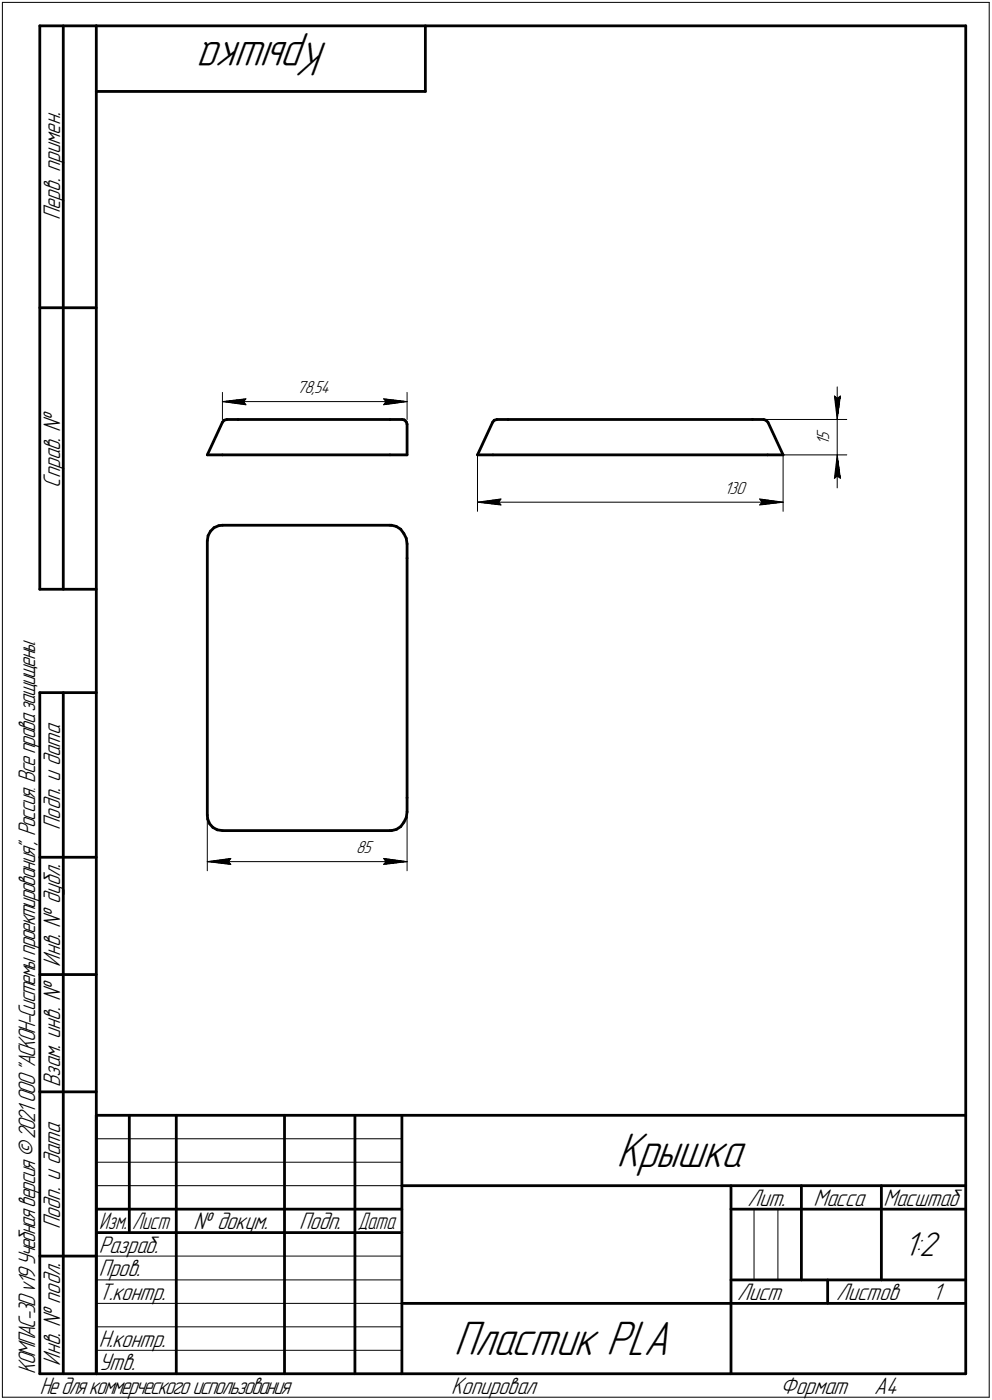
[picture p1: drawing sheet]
<svg xmlns="http://www.w3.org/2000/svg" width="211mm" height="298mm" viewBox="0 0 211 298" stroke-linecap="round" stroke-linejoin="round" font-family="sans-serif">
<g fill="none" stroke="#000" stroke-width=".59">
<path d="M8.5 5.5v120zM8.5 5.5h12zM13.5 5.5v120zM20.5 5.5v287zM20.5 5.5h185zM20.5 19.5h70zM90.5 5.5v14zM205.5 5.5v287zM8.5 65.5h12zM44.1 96.9h3.2zM47.3 96.9h35.7zM47.3 89.9l-3.2 7z"/>
<path d="M47.7 89.5l.6-.2zM47.7 89.5l-.4 .4zM48.3 89.3h2.3zM50.6 89.3h32.4zM83 96.9h3.6zM83 89.3h2.6zM85.6 89.3l.4 .1zM86 89.4l.4 .4zM86.4 89.8l.2 .5zM86.6 90.3v6.6zM101.6 96.9h3.3zM104.8 89.9l-3.2 7z"/>
<path d="M104.9 96.9h58.4zM105.2 89.5l.5-.2zM105.2 89.5l-.4 .4zM105.7 89.3h2.4zM108.1 89.3h52zM160.1 89.3h2.4zM162.5 89.3l.5 .2zM163 89.5l.4 .4zM163.3 96.9h3.3zM163.4 89.9l3.2 7zM44.1 115.1v58.5zM44.3 114l-.2 1.1z"/>
<path d="M44.8 113.1l-.5 .9zM44.8 113.1l.8-.7zM45.6 112.4l1-.5zM46.6 111.9l.7-.1zM47.3 111.8h35.7zM83 111.8h.3zM83.3 111.8l1 .3zM84.3 112.1l1 .6zM85.3 112.7l.6 .9zM85.9 113.6l.5 1zM86.4 114.6l.2 1.2zM86.6 115.8v3.1z"/>
<path d="M86.6 118.9v50.9zM8.5 125.5h12zM8.5 147.5v145zM8.5 147.5h12zM13.5 147.5v145zM44.1 173.6l.1 .8zM44.2 174.4l.4 1zM44.6 175.4l.7 .8zM45.3 176.2l.9 .5zM46.2 176.7l1.1 .2zM47.3 176.9h35.7zM83 176.9h.3z"/>
<path d="M83.3 176.9l1-.3zM84.3 176.6l1-.6zM85.9 175.1l-.6 .9zM86.4 174.1l-.5 1zM86.6 169.8v3.1zM86.6 172.9l-.2 1.2zM8.5 182.5h12zM8.5 207.5h12zM8.5 232.5h12zM20.5 237.5h185zM20.5 237.5v55zM27.5 237.5v25z"/>
<path d="M37.5 237.5v55zM60.5 237.5v55zM75.5 237.5v55zM85.5 237.5v55zM20.5 257.5h65zM85.5 252.5h120zM155.5 252.5v40zM155.5 257.5h15zM170.5 252.5v20zM170.5 257.5h35zM187.5 252.5v20zM8.5 267.5h12z"/>
<path d="M20.5 262.5h65zM85.5 277.5h70zM155.5 277.5h50zM155.5 272.5h50zM176.1 272.5v5zM8.5 292.5h12zM20.5 292.5h185z"/>
</g>
<g fill="none" stroke="#000" stroke-width=".21">
<path d="M.5 .5v297zM.5 .5h210zM210.5 .5v297zM47.3 83.6v5.7zM47.3 85.5l5-.6zM47.3 85.5l5 .7zM47.3 85.5h39.3zM51.8 85.5l.5 .7zM52.3 84.9l-.5 .6zM81.6 86.2l5-.7zM81.6 84.9l.5 .6zM81.6 84.9l5 .6z"/>
<path d="M82.1 85.5l-.5 .7zM86.6 83.6v5.7zM101.6 96.9v12zM157.6 89.3h22.6zM157.6 96.9h22.6zM166.6 96.9v12zM177.5 84.3l.6 .5zM177.5 84.3l.6 5zM178.1 84.8l.7-.5zM178.1 82.4v6.9zM178.1 96.9l-.6 5zM178.1 96.9l.7 5z"/>
<path d="M178.1 96.9v7zM178.1 89.3v7.6zM178.8 84.3l-.7 5zM101.6 106.9l5-.6zM101.6 106.9l5 .6zM101.6 106.9h65zM106.1 106.9l.5 .6zM106.6 106.3l-.5 .6zM161.6 107.5l5-.6zM161.6 106.3l.5 .6zM161.6 106.3l5 .6zM162.1 106.9l-.5 .6z"/>
<path d="M177.5 101.9l.6-.6zM178.1 101.3l.7 .6zM44.1 171.1v14.3zM86.6 171.1v14.3zM44.1 183.5l5-.7zM44.1 183.5l5 .6zM44.1 183.5h42.5zM48.6 183.5l.5 .6zM49.1 182.8l-.5 .7zM81.6 184.1l5-.6zM81.6 182.8l.5 .7zM81.6 182.8l5 .7z"/>
<path d="M82.1 183.5l-.5 .6zM20.5 247.5h65zM20.5 252.5h65zM20.5 242.5h65zM160.4 257.5v15zM165.5 257.5v15zM20.5 267.5h65zM20.5 272.5h65zM20.5 277.5h65zM.5 297.5h210zM20.5 282.5h65zM20.5 287.5h65z"/>
</g>
<g fill="#fff" stroke="#fff" stroke-width=".21">
<path d="M63.2 80.9h7.6zM63.2 81h7.6zM63.2 81.1h7.6zM63.2 81.2h7.6zM63.2 81.3h7.6zM63.2 81.4h7.6zM63.2 81.4h7.6zM63.2 81.5h7.6zM63.2 81.6h7.6zM63.2 81.7h7.6zM63.2 81.8h7.6zM63.2 81.9h7.6zM63.2 82h7.6zM63.2 82h7.6zM63.2 82.1h7.6zM63.2 82.2h7.6zM63.2 82.3h7.6zM63.2 82.4h7.6zM63.2 82.5h7.6zM63.2 82.5h7.6zM63.2 82.6h7.6zM63.2 82.7h7.6zM63.2 82.8h7.6zM63.2 82.9h7.6zM63.2 83h7.6zM63.2 83.1h7.6zM63.2 83.1h7.6zM63.2 83.2h7.6zM63.2 83.3h7.6zM63.2 83.4h7.6zM63.2 83.5h7.6zM63.2 83.6h7.6zM63.2 83.7h7.6zM63.2 83.7h7.6zM63.2 83.8h7.6zM63.2 83.9h7.6zM63.2 84h7.6zM63.2 84.1h7.6zM63.2 84.2h7.6zM63.2 84.2h7.6zM63.2 84.3h7.6zM63.2 84.4h7.6zM63.2 84.5h7.6z"/>
<path d="M81.1 84.4h.7zM81.1 84.5h1.3zM81.1 84.6h1.9zM81.1 84.7h2.6zM81.1 84.8h3.1zM81.1 84.8h3.7zM81.1 84.9h4zM81.1 85h4.2zM81.1 85.1h4.4zM81.1 85.2h4.7zM81.1 85.3h4.9zM81.1 85.3h5.1zM81.1 85.4h5.3zM81.1 85.5h5.5zM81.1 85.6h5.3zM81.1 85.7h5.2zM81.1 85.8h4.9zM81.1 85.9h4.8zM81.1 85.9h4.6zM81.1 86h4.3zM81.1 86.1h4.2zM81.1 86.2h4zM81.1 86.3h3.7zM81.1 86.4h3.1zM81.1 86.4h2.6zM81.1 86.5h1.9zM81.1 86.6h1.3zM81.1 86.7h.7z"/>
<path d="M52.2 84.4h.6zM51.6 84.5h1.2zM51 84.6h1.8zM50.4 84.7h2.4zM49.8 84.8h3zM49.1 84.8h3.7zM48.9 84.9h3.9zM48.7 85h4.1zM48.5 85.1h4.3zM48.3 85.2h4.5zM48 85.3h4.8zM47.8 85.3h5zM47.6 85.4h5.2zM47.3 85.5h5.5zM47.6 85.6h5.2zM47.8 85.7h5zM47.9 85.8h4.9zM48.2 85.9h4.6zM48.3 85.9h4.5zM48.5 86h4.3zM48.8 86.1h4zM48.9 86.2h3.9zM49.1 86.3h3.7zM49.8 86.4h3zM50.4 86.4h2.4zM51 86.5h1.8zM51.6 86.6h1.2zM52.2 86.7h.6z"/>
<path d="M75.8 178.9h3.9zM75.8 179h3.9zM75.8 179.1h3.9zM75.8 179.2h3.9zM75.8 179.2h3.9zM75.8 179.3h3.9zM75.8 179.4h3.9zM75.8 179.5h3.9zM75.8 179.6h3.9zM75.8 179.7h3.9zM75.8 179.7h3.9zM75.8 179.8h3.9zM75.8 179.9h3.9zM75.8 180h3.9zM75.8 180.1h3.9zM75.8 180.2h3.9zM75.8 180.3h3.9zM75.8 180.3h3.9zM75.8 180.4h3.9zM75.8 180.5h3.9zM75.8 180.6h3.9zM75.8 180.7h3.9zM75.8 180.8h3.9zM75.8 180.8h3.9zM75.8 180.9h3.9zM75.8 181h3.9zM75.8 181.1h3.9zM75.8 181.2h3.9zM75.8 181.3h3.9zM75.8 181.4h3.9zM75.8 181.4h3.9zM75.8 181.5h3.9zM75.8 181.6h3.9zM75.8 181.7h3.9zM75.8 181.8h3.9zM75.8 181.9h3.9zM75.8 181.9h3.9zM75.8 182h3.9zM75.8 182.1h3.9zM75.8 182.2h3.9zM75.8 182.3h3.9zM75.8 182.4h3.9z"/>
<path d="M49 182.3h.6zM48.4 182.4h1.2zM47.8 182.5h1.8zM47.2 182.5h2.4zM46.6 182.6h3zM45.9 182.7h3.7zM45.7 182.8h3.9zM45.6 182.9h4zM45.3 183h4.3zM45.1 183h4.5zM45 183.1h4.6zM44.7 183.2h4.9zM44.5 183.3h5.1zM44.4 183.4h5.2zM44.1 183.5h5.5zM44.4 183.6h5.2zM44.6 183.6h5zM44.8 183.7h4.8zM45 183.8h4.6zM45.3 183.9h4.3zM45.5 184h4.1zM45.7 184.1h3.9zM45.9 184.1h3.7zM46.6 184.2h3zM47.2 184.3h2.4zM47.8 184.4h1.8zM48.4 184.5h1.2zM49 184.6h.6z"/>
<path d="M81.1 182.3h.7zM81.1 182.4h1.3zM81.1 182.5h1.9zM81.1 182.5h2.6zM81.1 182.6h3.1zM81.1 182.7h3.7zM81.1 182.8h4zM81.1 182.9h4.2zM81.1 183h4.3zM81.1 183h4.6zM81.1 183.1h4.8zM81.1 183.2h4.9zM81.1 183.3h5.2zM81.1 183.4h5.3zM81.1 183.5h5.5zM81.1 183.6h5.3zM81.1 183.6h5.1zM81.1 183.7h4.9zM81.1 183.8h4.7zM81.1 183.9h4.4zM81.1 184h4.2zM81.1 184.1h4zM81.1 184.1h3.7zM81.1 184.2h3.1zM81.1 184.3h2.6zM81.1 184.4h1.9zM81.1 184.5h1.3zM81.1 184.6h.7z"/>
<path d="M154.2 102.4h4.9zM154.2 102.4h4.9zM154.2 102.5h4.9zM154.2 102.6h4.9zM154.2 102.7h4.9zM154.2 102.8h4.9zM154.2 102.9h4.9zM154.2 103h4.9zM154.2 103h4.9zM154.2 103.1h4.9zM154.2 103.2h4.9zM154.2 103.3h4.9zM154.2 103.4h4.9zM154.2 103.5h4.9zM154.2 103.5h4.9zM154.2 103.6h4.9zM154.2 103.7h4.9zM154.2 103.8h4.9zM154.2 103.9h4.9zM154.2 104h4.9zM154.2 104.1h4.9zM154.2 104.1h4.9zM154.2 104.2h4.9zM154.2 104.3h4.9zM154.2 104.4h4.9zM154.2 104.5h4.9zM154.2 104.6h4.9zM154.2 104.6h4.9zM154.2 104.7h4.9zM154.2 104.8h4.9zM154.2 104.9h4.9zM154.2 105h4.9zM154.2 105.1h4.9zM154.2 105.2h4.9zM154.2 105.2h4.9zM154.2 105.3h4.9zM154.2 105.4h4.9zM154.2 105.5h4.9zM154.2 105.6h4.9zM154.2 105.7h4.9zM154.2 105.7h4.9zM154.2 105.8h4.9z"/>
<path d="M106.5 105.7h.6zM105.9 105.8h1.2zM105.2 105.9h1.9zM104.6 106h2.5zM104.1 106.1h3zM103.4 106.2h3.7zM103.2 106.3h3.9zM103 106.3h4.1zM102.8 106.4h4.3zM102.6 106.5h4.5zM102.4 106.6h4.7zM102.2 106.7h4.9zM102 106.8h5.1zM101.9 106.8h5.2zM101.6 106.9h5.5zM101.9 107h5.2zM102.1 107.1h5zM102.3 107.2h4.8zM102.5 107.3h4.6zM102.8 107.4h4.3zM103 107.4h4.1zM103.2 107.5h3.9zM103.4 107.6h3.7zM104.1 107.7h3zM104.6 107.8h2.5zM105.2 107.9h1.9zM105.9 107.9h1.2zM106.5 108h.6z"/>
<path d="M161.1 105.7h.7zM161.1 105.8h1.3zM161.1 105.9h1.9zM161.1 106h2.6zM161.1 106.1h3.2zM161.1 106.2h3.7zM161.1 106.3h4zM161.1 106.3h4.2zM161.1 106.4h4.3zM161.1 106.5h4.6zM161.1 106.6h4.8zM161.1 106.7h4.9zM161.1 106.8h5.2zM161.1 106.8h5.4zM161.1 106.9h5.5zM161.1 107h5.4zM161.1 107.1h5.1zM161.1 107.2h4.9zM161.1 107.3h4.7zM161.1 107.4h4.4zM161.1 107.4h4.3zM161.1 107.5h4zM161.1 107.6h3.7zM161.1 107.7h3.2zM161.1 107.8h2.6zM161.1 107.9h1.9zM161.1 107.9h1.3zM161.1 108h.7z"/>
<path d="M173.6 91.4h3.5zM173.6 91.5h3.5zM173.6 91.6h3.5zM173.6 91.7h3.5zM173.6 91.8h3.5zM173.6 91.9h3.5zM173.6 91.9h3.5zM173.6 92h3.5zM173.6 92.1h3.5zM173.6 92.2h3.5zM173.6 92.3h3.5zM173.6 92.4h3.5zM173.6 92.5h3.5zM173.6 92.5h3.5zM173.6 92.6h3.5zM173.6 92.7h3.5zM173.6 92.8h3.5zM173.6 92.9h3.5zM173.6 93h3.5zM173.6 93h3.5zM173.6 93.1h3.5zM173.6 93.2h3.5zM173.6 93.3h3.5zM173.6 93.4h3.5zM173.6 93.5h3.5zM173.6 93.6h3.5zM173.6 93.6h3.5zM173.6 93.7h3.5zM173.6 93.8h3.5zM173.6 93.9h3.5zM173.6 94h3.5zM173.6 94.1h3.5zM173.6 94.1h3.5zM173.6 94.2h3.5zM173.6 94.3h3.5zM173.6 94.4h3.5zM173.6 94.5h3.5zM173.6 94.6h3.5zM173.6 94.7h3.5zM173.6 94.7h3.5z"/>
<path d="M177 83.8h2.4zM177 83.9h2.4zM177 84h2.4zM177 84.1h2.4zM177 84.2h2.4zM177 84.2h2.4zM177 84.3h2.4zM177 84.4h2.4zM177.1 84.5h2.2zM177.1 84.6h2.2zM177.1 84.7h2.2zM177.1 84.8h2.2zM177.1 84.8h2.2zM177.1 84.9h2.2zM177.1 85h2.2zM177.2 85.1h2zM177.2 85.2h2zM177.2 85.3h2zM177.2 85.3h2zM177.2 85.4h2zM177.2 85.5h2zM177.2 85.6h2zM177.2 85.7h2zM177.3 85.8h1.9zM177.3 85.9h1.9zM177.3 85.9h1.9zM177.3 86h1.9zM177.3 86.1h1.9zM177.3 86.2h1.9zM177.3 86.3h1.9zM177.4 86.4h1.7zM177.4 86.4h1.7zM177.4 86.5h1.7zM177.4 86.6h1.7zM177.4 86.7h1.7zM177.4 86.8h1.7zM177.4 86.9h1.7zM177.5 87h1.5zM177.5 87h1.5zM177.5 87.1h1.5zM177.5 87.2h1.5zM177.5 87.3h1.5zM177.5 87.4h1.5zM177.5 87.5h1.5zM177.5 87.5h1.4zM177.5 87.6h1.4zM177.5 87.7h1.4zM177.6 87.8h1.2zM177.6 87.9h1.2zM177.6 88h1.1zM177.7 88.1h1zM177.7 88.1h.9zM177.8 88.2h.8zM177.8 88.3h.8zM177.8 88.4h.8zM177.9 88.5h.7zM177.9 88.6h.6zM177.9 88.6h.6zM178 88.7h.4zM178 88.8h.4zM178.1 88.9h.3zM178.1 89h.2zM178.1 89.1h.2z"/>
<path d="M178.1 97.1h.2zM178.1 97.2h.2zM178.1 97.3h.3zM178 97.4h.4zM178 97.5h.4zM177.9 97.5h.6zM177.9 97.6h.6zM177.9 97.7h.7zM177.8 97.8h.8zM177.8 97.9h.8zM177.8 98h.8zM177.7 98h.9zM177.7 98.1h1zM177.6 98.2h1.1zM177.6 98.3h1.2zM177.6 98.4h1.2zM177.5 98.5h1.4zM177.5 98.6h1.4zM177.5 98.6h1.4zM177.5 98.7h1.5zM177.5 98.8h1.5zM177.5 98.9h1.5zM177.5 99h1.5zM177.5 99.1h1.5zM177.5 99.1h1.5zM177.5 99.2h1.5zM177.4 99.3h1.7zM177.4 99.4h1.7zM177.4 99.5h1.7zM177.4 99.6h1.7zM177.4 99.7h1.7zM177.4 99.7h1.7zM177.4 99.8h1.7zM177.3 99.9h1.9zM177.3 100h1.9zM177.3 100.1h1.9zM177.3 100.2h1.9zM177.3 100.2h1.9zM177.3 100.3h1.9zM177.3 100.4h1.9zM177.2 100.5h2zM177.2 100.6h2zM177.2 100.7h2zM177.2 100.8h2zM177.2 100.8h2zM177.2 100.9h2zM177.2 101h2zM177.2 101.1h2zM177.1 101.2h2.2zM177.1 101.3h2.2zM177.1 101.3h2.2zM177.1 101.4h2.2zM177.1 101.5h2.2zM177.1 101.6h2.2zM177.1 101.7h2.2zM177 101.8h2.4zM177 101.9h2.4zM177 101.9h2.4zM177 102h2.4zM177 102.1h2.4zM177 102.2h2.4zM177 102.3h2.4z"/>
</g>
<g fill="#000" stroke="#000" stroke-width=".21">
<path d="M47.3 85.5h4.5zM48 85.6h3.9zM48.6 85.7h3.4zM49.3 85.8h2.8zM49.9 85.9h2.2zM50.5 85.9h1.7zM51.1 86h1.1zM51.7 86.1h.6z"/>
<path d="M51.6 85h.7zM51 85.1h1.2zM50.2 85.2h2zM49.5 85.3h2.6zM48.8 85.3h3.2zM48.1 85.4h3.8z"/>
<path d="M81.7 85h.7zM81.8 85.1h1.3zM81.9 85.2h1.9zM82 85.3h2.5zM82 85.3h3.3zM82.1 85.4h3.8z"/>
<path d="M82.1 85.5h4.5zM82.1 85.6h3.9zM82 85.7h3.4zM82 85.8h2.8zM81.9 85.9h2.3zM81.9 85.9h1.7zM81.8 86h1.1zM81.7 86.1h.6z"/>
<path d="M177.6 84.5h.2zM177.6 84.6h.3zM177.6 84.7h.4zM177.6 84.8h.5zM177.6 84.8h.5zM177.6 84.9h.5zM177.6 85h.5zM177.7 85.1h.4zM177.7 85.2h.4zM177.7 85.3h.4zM177.7 85.3h.4zM177.7 85.4h.4zM177.7 85.5h.4zM177.7 85.6h.4zM177.7 85.7h.4zM177.8 85.8h.3zM177.8 85.9h.3zM177.8 85.9h.3zM177.8 86h.3zM177.8 86.1h.3zM177.8 86.2h.3zM177.8 86.3h.3zM177.8 86.4h.3zM177.8 86.4h.3zM177.9 86.5h.2zM177.9 86.6h.2zM177.9 86.7h.2zM177.9 86.8h.2zM177.9 86.9h.2zM177.9 87h.2zM177.9 87h.2zM177.9 87.1h.2zM178 87.2h.1zM178 87.3h.1zM178 87.4h.1zM178 87.5h.1zM178 87.5h.1zM178 87.6h.1zM178 87.7h.1zM178 87.8h.1zM178 87.9h.1z"/>
<path d="M178 98.3h.1zM178 98.4h.1zM178 98.5h.1zM178 98.6h.1zM178 98.6h.1zM178 98.7h.1zM178 98.8h.1zM178 98.9h.1zM178 99h.1zM177.9 99.1h.2zM177.9 99.1h.2zM177.9 99.2h.2zM177.9 99.3h.2zM177.9 99.4h.2zM177.9 99.5h.2zM177.9 99.6h.2zM177.9 99.7h.2zM177.8 99.7h.3zM177.8 99.8h.3zM177.8 99.9h.3zM177.8 100h.3zM177.8 100.1h.3zM177.8 100.2h.3zM177.8 100.2h.3zM177.8 100.3h.3zM177.8 100.4h.3zM177.7 100.5h.4zM177.7 100.6h.4zM177.7 100.7h.4zM177.7 100.8h.4zM177.7 100.8h.4zM177.7 100.9h.4zM177.7 101h.4zM177.7 101.1h.4zM177.6 101.2h.5zM177.6 101.3h.5zM177.6 101.3h.5zM177.6 101.4h.5zM177.6 101.5h.4zM177.6 101.6h.3zM177.6 101.7h.2z"/>
<path d="M178.1 97.5h.2zM178.1 97.6h.2zM178.1 97.7h.2zM178.1 97.8h.2zM178.1 97.9h.2zM178.1 98h.2zM178.1 98h.2zM178.1 98.1h.3zM178.1 98.2h.3zM178.1 98.3h.3zM178.1 98.4h.3zM178.1 98.5h.3zM178.1 98.6h.3zM178.1 98.6h.3zM178.1 98.7h.3zM178.1 98.8h.4zM178.1 98.9h.4zM178.1 99h.4zM178.1 99.1h.4zM178.1 99.1h.4zM178.1 99.2h.4zM178.1 99.3h.4zM178.1 99.4h.5zM178.1 99.5h.5zM178.1 99.6h.5zM178.1 99.7h.5zM178.1 99.7h.5zM178.1 99.8h.5zM178.1 99.9h.5zM178.1 100h.5zM178.1 100.1h.5zM178.1 100.2h.5zM178.1 100.2h.5zM178.1 100.3h.5zM178.1 100.4h.5zM178.1 100.5h.5zM178.1 100.6h.5zM178.1 100.7h.6zM178.1 100.8h.6zM178.1 100.8h.6zM178.1 100.9h.6zM178.1 101h.6zM178.1 101.1h.6zM178.1 101.2h.6zM178.1 101.3h.7zM178.1 101.3h.7zM178.3 101.4h.5zM178.4 101.5h.4zM178.5 101.6h.3zM178.6 101.7h.2z"/>
<path d="M178.6 84.5h.2zM178.5 84.6h.3zM178.4 84.7h.4zM178.3 84.8h.5zM178.1 84.8h.7zM178.1 84.9h.7zM178.1 85h.6zM178.1 85.1h.6zM178.1 85.2h.6zM178.1 85.3h.6zM178.1 85.3h.6zM178.1 85.4h.6zM178.1 85.5h.6zM178.1 85.6h.5zM178.1 85.7h.5zM178.1 85.8h.5zM178.1 85.9h.5zM178.1 85.9h.5zM178.1 86h.5zM178.1 86.1h.5zM178.1 86.2h.5zM178.1 86.3h.5zM178.1 86.4h.5zM178.1 86.4h.5zM178.1 86.5h.5zM178.1 86.6h.5zM178.1 86.7h.5zM178.1 86.8h.5zM178.1 86.9h.4zM178.1 87h.4zM178.1 87h.4zM178.1 87.1h.4zM178.1 87.2h.4zM178.1 87.3h.4zM178.1 87.4h.4zM178.1 87.5h.3zM178.1 87.5h.3zM178.1 87.6h.3zM178.1 87.7h.3zM178.1 87.8h.3zM178.1 87.9h.3zM178.1 88h.3zM178.1 88.1h.3zM178.1 88.1h.2zM178.1 88.2h.2zM178.1 88.3h.2zM178.1 88.4h.2zM178.1 88.5h.2zM178.1 88.6h.2zM178.1 88.6h.2z"/>
<path d="M101.6 106.9h4.5zM102.4 107h3.8zM103 107.1h3.3zM103.8 107.2h2.5zM104.5 107.3h1.9zM105.2 107.4h1.3zM105.9 107.4h.7z"/>
<path d="M106 106.3h.6zM105.4 106.4h1.1zM104.7 106.5h1.7zM104.1 106.6h2.2zM103.5 106.7h2.8zM102.9 106.8h3.4zM102.3 106.8h3.9z"/>
<path d="M161.7 106.3h.6zM161.8 106.4h1.1zM161.9 106.5h1.7zM161.9 106.6h2.3zM162 106.7h2.8zM162.1 106.8h3.3zM162.1 106.8h3.9z"/>
<path d="M162.1 106.9h4.5zM162.1 107h3.8zM162.1 107.1h3.2zM162 107.2h2.5zM161.9 107.3h1.9zM161.8 107.4h1.3zM161.7 107.4h.7z"/>
<path d="M44.1 183.5h4.5zM44.9 183.6h3.8zM45.6 183.6h3.2zM46.3 183.7h2.6zM47 183.8h1.9zM47.8 183.9h1.2zM48.4 184h.7z"/>
<path d="M48.5 182.9h.6zM47.9 183h1.1zM47.2 183h1.7zM46.7 183.1h2.2zM46.1 183.2h2.8zM45.4 183.3h3.4zM44.8 183.4h3.9z"/>
<path d="M81.7 182.9h.6zM81.8 183h1.1zM81.9 183h1.7zM81.9 183.1h2.3zM82 183.2h2.8zM82 183.3h3.4zM82.1 183.4h3.9z"/>
<path d="M82.1 183.5h4.5zM82.1 183.6h3.8zM82 183.6h3.3zM82 183.7h2.5zM81.9 183.8h1.9zM81.8 183.9h1.3zM81.7 184h.7z"/>
</g>
<g font-size="10.9">
<text x="69.8" y="9" transform="rotate(-180 69.8 9)">Крышка</text>
<text x="131.2" y="248.5">Крышка</text>
<text x="96.5" y="288.5">Пластик PLA</text>
</g>
<text font-size="7.8" x="192.4" y="267.5">1:2</text>
<g font-size="5.4">
<text x="12.8" y="46.9" transform="rotate(-90 12.8 46.9)">Перв. примен.</text>
<text x="12.8" y="103.8" transform="rotate(-90 12.8 103.8)">Справ. №</text>
<text x="12.8" y="176.7" transform="rotate(-90 12.8 176.7)">Подп. и дата</text>
<text x="12.8" y="205.8" transform="rotate(-90 12.8 205.8)">Инв. № дубл.</text>
<text x="12.8" y="231.6" transform="rotate(-90 12.8 231.6)">Взам. инв. №</text>
<text x="159.1" y="256.8">Лит.</text>
<text x="173.1" y="256.8">Масса</text>
<text x="188" y="256.8">Масштаб</text>
<text x="12.8" y="261.7" transform="rotate(-90 12.8 261.7)">Подп. и дата</text>
<text x="41.2" y="261.8">№ докум.</text>
<text x="63.6" y="261.8">Подп.</text>
<text x="21" y="266.8">Разраб.</text>
<text x="21" y="271.8">Пров.</text>
<text x="21" y="276.8">Т.контр.</text>
<text x="156.9" y="276.8">Лист</text>
<text x="177.9" y="276.8">Листов</text>
<text x="198.4" y="276.8">1</text>
<text x="21" y="286.8">Н.контр.</text>
<text x="7.5" y="292.5" transform="rotate(-90 7.5 292.5)">КОМПАС-3Dv19Учебнаяверсия©2021 ООО&quot;АСКОН-Системыпроектирования&quot;, Россия. Всеправазащищены.</text>
<text x="12.8" y="290.8" transform="rotate(-90 12.8 290.8)">Инв. № подл.</text>
<text x="21" y="291.8">Утв.</text>
<text x="8.5" y="296.7">Недлякоммерческогоиспользования</text>
<text x="96" y="296.8">Копировал</text>
<text x="166" y="296.8">Формат</text>
<text x="186" y="296.8">A4</text>
</g>
<g font-size="5.3">
<text x="21.1" y="261.8">Изм.</text>
<text x="28.1" y="261.8">Лист</text>
<text x="76.1" y="261.8">Дата</text>
</g>
<g font-size="4">
<text x="63.2" y="83.8">78,54</text>
<text x="176.4" y="94.8" transform="rotate(-90 176.4 94.8)">1</text>
<text x="176.4" y="93.7" transform="rotate(-90 176.4 93.7)">5</text>
<text x="154.2" y="105.1">130</text>
<text x="75.8" y="181.7">85</text>
</g>
</svg>
